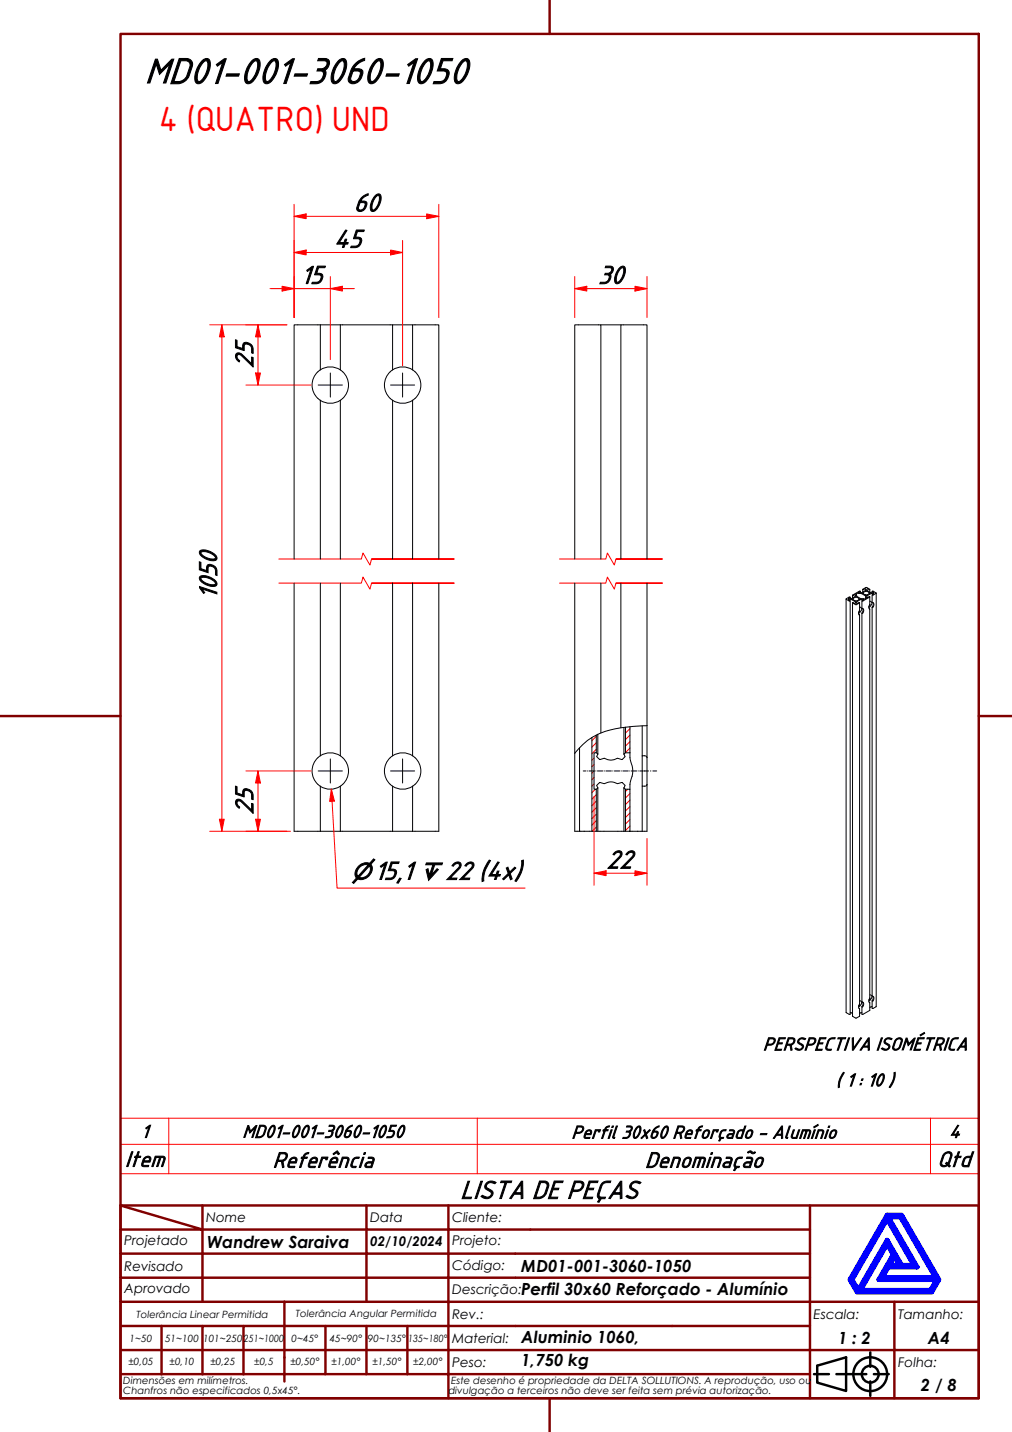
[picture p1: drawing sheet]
<svg xmlns="http://www.w3.org/2000/svg" width="210mm" height="297mm" viewBox="0 0 210 297" stroke-linecap="round" stroke-linejoin="round" font-family="sans-serif">
<!-- layer: Hatch (ABNT) -->
<g fill="none" stroke="#f00" stroke-width=".21">
<path d="M123.2 159.9l-.4 .5M123.2 158.6l-.4 .4M123.2 157.2l-.4 .5M123.7 155.4l-.9 .9M123.7 154.1l-.9 .9M123.7 152.7l-.9 1M130.7 155.2l-1 .9M130.7 151.1l-1 1M130.7 153.8l-1 1M130.7 152.5l-1 .9M123.2 162.6l-.4 .5M123.2 161.3l-.4 .4"/>
<path d="M123.5 163.7l-.7 .7M123.7 171.6l-.9 .8M123.7 170.2l-.9 1M123.7 168.9l-.9 .9M123.7 167.5l-.9 1M123.7 166.2l-.9 .9M123.7 164.9l-.9 .9M130.2 163.7l-.5 .5M130.7 164.6l-1 .9M130.7 171.4l-1 .9M130.7 170l-1 .9M130.7 168.6l-1 1"/>
<path d="M130.7 167.3l-1 .9M130.7 166l-1 .9"/>
</g>
<!-- layer: Linha Corte (ABNT) -->
<path d="M57.8 116h17.2l.3-1.3 1.4 2.5 .4-1.2h17.1h-17.1M116 116h9.6l.4-1.3 1.4 2.5 .4-1.2h9.6h-9.6M57.8 121h17.2l.3-1.3 1.4 2.5 .4-1.2h17.1h-17.1M116 121h9.6l.4-1.3 1.4 2.5 .4-1.2h9.6h-9.6" fill="none" stroke="#f00" stroke-width=".21"/>
<!-- layer: Visible (ABNT) -->
<g fill="none" stroke="#000" stroke-width=".21">
<path d="M65.9 77.1a3.8 3.8 0 0 0 0 5.5M66.4 76.7a3.8 3.8 0 0 1 4.2 0M66.4 67.4v9.3l-.5 .4M70.6 67.4v9.3a3.8 3.8 0 0 1 0 6.3M81.4 67.4h-20.4v48.6M81.4 76.7a3.8 3.8 0 0 1 4.2 0M85.6 67.4h5.4v48.6M124.6 67.4h4.2M65.9 82.6l.5 .4M66.4 83a3.8 3.8 0 0 0 4.2 0M66.4 83v33M70.6 83v33"/>
<path d="M81.4 83a3.8 3.8 0 0 0 4.2 0M81.4 116v-33a3.8 3.8 0 0 1 0-6.3v-9.3h4.2v9.3a3.8 3.8 0 0 1 0 6.3v33M119.2 116v-48.6h5.4v48.6M128.8 116v-48.6h5.4v48.6M61 121v51.4h30v-51.4M66.4 121v35.8M70.6 121v35.8M81.4 121v35.8a3.8 3.8 0 0 0 0 6.3v9.3M85.6 121v35.8a3.8 3.8 0 0 1 0 6.3v9.3M119.2 121v51.4h3.6M124.6 121v31M128.8 121v30"/>
<path d="M134.2 121v51.4h-3.5M175.5 124.3v85.7l.6 .4h.2v-85.8M176.3 123.9v.3M176.8 124.2a.84 .84 0 0 1 1.5 .1 .85 .85 0 0 1-1.5-.1zM176.8 125l.1 85.8 .6 .4 .8-.4v-1.6M176.8 123.5v.5M178.3 126.6h.1M178.3 125l-.1 1.7a.58 .58 0 0 0 .1 .9l-.1-.1M178.3 125.9l.2 .1a.77 .77 0 0 1-.4 1.3M178.3 126.6l-.2 .4M178.3 127.6l-.1 80.7a.64 .64 0 0 0 0 .9M178.5 122.7v.3"/>
<path d="M178.8 124.6v1.6a.53 .53 0 0 1 .4 .5 .53 .53 0 0 1-.4 .5M178.8 127.2v80.6a.54 .54 0 0 1 .4 .5 .54 .54 0 0 1-.4 .5M178.9 126.2l.1 .4-.2 .6M178.9 122.3v.5M179.1 123.1v.1M179.1 123.2l.1 .1a.64 .64 0 0 0 1.1-.1M179.6 123.9l.1 .2-.3 .2-.8-.1-.9-.5-.2-.4 .4-.3 .9 .2 .7 .4 .1 .6M180.3 122.9a.83 .83 0 0 0-1.4 .2h.2M180.3 122.9l.1 .1-.1 .1M180.3 122.9h.1M180.3 123.1v.1M180.4 122.3l-.5-.2-.1 .3 .9 .6 .5-.1-.3-.2 .2-.1 .6 .5-.6 .4-.2-.1 .3-.2h-.6l-.8 .4 .1 .3 .4-.2 .1 .2-1.5 .8-.1-.1 .3-.2-.4-.1-.9 .5v.4l.4-.2 .1 .1-.7 .3-.8-.3 .1-.1 .4 .2 .1-.3-.8-.6-.6 .1 .3 .2-.1 .1-.7-.4 .6-.4h.2"/>
<path d="M180.4 122.3l-.8-.4-.6 .3 .5-.1v.4l-.9 .5-.5-.1 .4-.2-.3-.1-1.4 .9 .1 .1 .4-.3 .1 .1v.3l-.9 .5-.5-.1 .3-.2M180.4 125.4h.1M180.4 123.8v1.6a.64 .64 0 0 0 0 1l-.1-.1M180.4 124.7h.2a.78 .78 0 0 1-.4 1.3M180.4 125.4l-.2 .4M180.4 126.4v80.7a.64 .64 0 0 0 0 .9M180.4 122.3v.5M180.9 123.4v1.5a.53 .53 0 0 1 .4 .5 .53 .53 0 0 1-.4 .5M180.9 125.9v80.7a.54 .54 0 0 1 .4 .5 .54 .54 0 0 1-.4 .5l.2-.5-.1-.4M180.9 122.7v.3M181 125l.1 .5-.2 .4M181.7 123v85.8l-.6 .4-.2-.1v-1.5"/>
<path d="M65.9 157.2a3.8 3.8 0 0 0 0 5.5M66.4 156.8a3.8 3.8 0 0 1 4.2 0M66.4 156.8l-.5 .4M70.6 156.8a3.8 3.8 0 0 1 0 6.3M81.4 156.8a3.8 3.8 0 0 1 4.2 0M120.2 155.1v17.3M123.7 152.5v3.7h-.5v7.5h.5v8.7h-.9v-19.4M123.7 156.2l.3 .2M124 152.3v4.1l-.2 .6 .6 .6 .9-.3a2.91 2.91 0 0 0 2.8 0l1 .2 .5-.5-.2-.6M129.4 150.9v5.5M129.7 150.8v5.4h1M129.7 156.2l-.3 .2"/>
<path d="M130.7 150.7v6.4a7.6 7.6 0 0 1 .4 3.9l-.4 1.3v1.4M133.2 156.8h.7l.3 .4M133.2 156.8v6.3h.5a.38 .38 0 0 0 .5-.4M133.2 150.6v6.2M134.2 150.5h-.7a27.9 27.9 0 0 0-8.9 1.5 12.3 12.3 0 0 0-5.4 4.3M65.9 162.7l.5 .4M66.4 163.1a3.8 3.8 0 0 0 4.2 0M66.4 163.1v9.3M70.6 163.1v9.3M81.4 163.1a3.8 3.8 0 0 0 4.2 0M123.7 172.4h5.7M124 163.5l-.3 .2"/>
<path d="M129.4 163.4v9M129.4 163.5l.3 .2M129.4 163.5l.2-.6-.6-.6a1.86 1.86 0 0 1-1.9-.1h-.7a2.12 2.12 0 0 1-2.1 .2l-.5 .6 .2 .4v9M129.4 172.4h.3M129.7 163.7h1v8.7h-1zM133.2 163.1v9.3M176.3 210.1l.5 .1M178.2 209.2h.1M178.3 208.3h.1M178.3 207.6h.2a.77 .77 0 0 1-.4 1.3M178.3 208.3l-.2 .4M178.8 210.1l-.5 .1"/>
<path d="M178.9 207.9l.1 .5-.2 .4M180.3 207.9l.1 .1M180.4 208h.1M180.4 207.1h.1M180.4 208v1.6l-1.4 .8h-.2v-1.6M180.4 206.4h.2a.78 .78 0 0 1-.4 1.3M180.4 207.1l-.2 .4M180.9 208.8l-.5 .2"/>
</g>
<path d="M25 237.4h178v-5.4h-178v11.5M35 232v11.5M99 232v11.5M193 232v11.5M203 237.4v6.1h-178M25 243.5v6.5h178v-6.5" fill="none" stroke="#f00" stroke-width=".21"/>
<!-- layer: Borda A3/A4 (ABNT) -->
<g fill="none" stroke="#800000" stroke-width=".51">
<path d="M25 7h178v283h-178zM114 0v7M0 148.5h25M203 148.5h7M25 250l17 5h-17M25 250h178v40h-178zM42 255h34v5h17M42 255v15M42 250v5M76 250v5h17v5M93 250v5h75M168 250v20h-143"/>
<path d="M25 260h51v10M25 275h17M33.5 275v10M50.5 275h-8.5v10M59 270v16.6M67.5 275v10h-42.5M76 275v10h8.5M84.5 275v10M93 275h-42.5v10M93 260v5h-68M93 275v10h75M93 260h75"/>
<path d="M93 275h75M168 265h-75v10M185.5 270v10h17.5M203 270h-35v10h17.5v10M25 280h143v10M67.5 285h8.5M84.5 285h8.5v5M114 290v7"/>
</g>
<path d="M184 258l1.3 2.2-3 5.2h12l-1.3 2.2h-14.5zM184 252.8l5.5 9.7h-2.5l-3-5.3-6 10.4-1.3-2.2zM184 252h3l7.8 13.4-1.5 2.6h-15.5l-1.5-2.6zM184.2 252.4h2.6l7.3 12.6h-11.1l1.2-2.2h6zM185.5 260.6l1.1 1.9h-2.1z" fill="none" stroke="#00f" stroke-width=".99"/>
<!-- layer: 0 -->
<path d="M177.8 268h15.5" fill="none" stroke="#000" stroke-width=".21"/>
<g fill="none" stroke="#000" stroke-width=".51">
<path d="M168.8 285h3.1M169.5 283.3l6-1.8v7l-6-1.7zM173.5 285h6.2M180.5 280.5v3M180.5 286.5v3M181.3 285h3"/>
<circle cx="180.5" cy="285" r="3.5"/>
<circle cx="180.5" cy="285" r="1.75"/>
</g>
<!-- layer: Marca de centro (ISO) -->
<path d="M66 79.9h5M68.5 77.4v5M81 79.9h5M83.5 77.4v5M66 159.9h5M68.5 157.4v5M81 159.9h5M83.5 157.4v5" fill="none" stroke="#000" stroke-width=".21"/>
<path d="M46 169.9v2.5" fill="none" stroke="#f00" stroke-width=".21"/>
<path d="M45.5 169.9h1l-.5 2.5z" fill="#f00"/>
<path d="M46 67.4v2.5M45.5 169.9h1l-.5 2.5z" fill="none" stroke="#f00" stroke-width=".21"/>
<path d="M46 67.4l.5 2.5h-1z" fill="#f00"/>
<path d="M61 44.9h2.5M43.5 67.4h16M46 67.4l.5 2.5h-1zM46 69.9v100M43.5 172.4h16" fill="none" stroke="#f00" stroke-width=".21"/>
<path d="M61 44.9l2.5-.5v1z" fill="#f00"/>
<path d="M61 44.9l2.5-.5v1zM88.5 44.9h2.5" fill="none" stroke="#f00" stroke-width=".21"/>
<path d="M88.5 44.4l2.5 .5-2.5 .5z" fill="#f00"/>
<path d="M61 42.4v23.5M63.5 44.9h25M88.5 44.4l2.5 .5-2.5 .5zM91 42.4v23.5M131.7 181.1h2.5" fill="none" stroke="#f00" stroke-width=".21"/>
<!-- layer: Linha de centro (ISO) -->
<g fill="none" stroke="#000" stroke-width=".21">
<path d="M121 159.9h.5M121.8 159.9h.1M122.2 159.9h1.1M123.6 159.9h.1M123.9 159.9h1.2M125.3 159.9h.1M125.7 159.9h1.1M127.1 159.9h.1M127.4 159.9h1.2M128.8 159.9h.1M129.2 159.9h1.1M130.6 159.9h.1"/>
<path d="M130.9 159.9h1.2M132.4 159.9h.1M132.7 159.9h.7M133.6 159.9h.9M134.9 159.9h.1M135.4 159.9h.8"/>
</g>
<path d="M131.7 180.6l2.5 .5-2.5 .5z" fill="#f00"/>
<path d="M123.2 181.1h2.5M131.7 180.6l2.5 .5-2.5 .5z" fill="none" stroke="#f00" stroke-width=".21"/>
<path d="M123.2 181.1l2.5-.5v1z" fill="#f00"/>
<path d="M123.2 165.2v18.4M134.2 173.9v9.7M123.2 181.1l2.5-.5v1zM125.7 181.1h6" fill="none" stroke="#f00" stroke-width=".21"/>
<path d="M68.7 163.7l.2 2.5" fill="none" stroke="#f00" stroke-width=".21"/>
<path d="M68.7 163.7l.7 2.5h-1z" fill="#f00"/>
<path d="M68.7 163.7l.7 2.5h-1zM68.9 166.2l1 18h39" fill="none" stroke="#f00" stroke-width=".21"/>
<path d="M119.2 59.9h2.5" fill="none" stroke="#f00" stroke-width=".21"/>
<path d="M119.2 59.9l2.5-.5v1z" fill="#f00"/>
<path d="M119.2 59.9l2.5-.5v1zM131.7 59.9h2.5" fill="none" stroke="#f00" stroke-width=".21"/>
<path d="M131.7 59.4l2.5 .5-2.5 .5z" fill="#f00"/>
<path d="M119.2 57.4v8.5M121.7 59.9h10M131.7 59.4l2.5 .5-2.5 .5zM134.2 57.4v8.5M53.5 169.9v2.5" fill="none" stroke="#f00" stroke-width=".21"/>
<path d="M53 169.9h1l-.5 2.5z" fill="#f00"/>
<path d="M53.5 159.9v2.5M53 169.9h1l-.5 2.5z" fill="none" stroke="#f00" stroke-width=".21"/>
<path d="M53.5 159.9l.5 2.5h-1z" fill="#f00"/>
<path d="M53.5 67.4v2.5M51 159.9h13.5M53.5 159.9l.5 2.5h-1zM51 172.4h9.3M53.5 162.4v7.5" fill="none" stroke="#f00" stroke-width=".21"/>
<path d="M53.5 67.4l.5 2.5h-1z" fill="#f00"/>
<path d="M53.5 67.4l.5 2.5h-1zM53.5 77.4v2.5" fill="none" stroke="#f00" stroke-width=".21"/>
<path d="M53 77.4h1l-.5 2.5z" fill="#f00"/>
<path d="M58.5 59.9h2.5M51 67.4h8.5M51 79.9h13.5M53 77.4h1l-.5 2.5zM53.5 69.9v7.5" fill="none" stroke="#f00" stroke-width=".21"/>
<path d="M58.5 59.4l2.5 .5-2.5 .5z" fill="#f00"/>
<path d="M58.5 59.4l2.5 .5-2.5 .5zM68.5 59.9h2.5" fill="none" stroke="#f00" stroke-width=".21"/>
<path d="M68.5 59.9l2.5-.5v1z" fill="#f00"/>
<path d="M56 59.9h2.5M61 59.9h7.5M61 57.4v8.5M61 52.4h2.5M68.5 59.9l2.5-.5v1zM68.5 57.4v17.2M71 59.9h2.5" fill="none" stroke="#f00" stroke-width=".21"/>
<path d="M61 52.4l2.5-.5v1z" fill="#f00"/>
<path d="M61 52.4l2.5-.5v1zM81 52.4h2.5" fill="none" stroke="#f00" stroke-width=".21"/>
<path d="M81 51.9l2.5 .5-2.5 .5z" fill="#f00"/>
<path d="M61 49.9v16M63.5 52.4h17.5M81 51.9l2.5 .5-2.5 .5zM83.5 49.9v26" fill="none" stroke="#f00" stroke-width=".21"/>
<text font-size="8.1" x="30" y="17.3">MD01-001-3060-1050</text>
<text font-size="7" fill="#f00" x="32.9" y="27.2">4 (QUATRO) UND</text>
<g font-size="5.7">
<text x="73.3" y="43.8">60</text>
<text x="69.3" y="51.3">45</text>
<text x="62.3" y="58.8">15</text>
<text x="124" y="58.8">30</text>
<text x="52.4" y="76.4" transform="rotate(-90 52.4 76.4)">25</text>
<text x="44.9" y="124.4" transform="rotate(-90 44.9 124.4)">1050</text>
<text x="52.4" y="169" transform="rotate(-90 52.4 169)">25</text>
<text x="77.6" y="182.4">15,1</text>
<text x="92.4" y="182.4">22 (4x)</text>
<text x="125.8" y="180.1">22</text>
<text x="95.5" y="248.6">LISTA DE PEÇAS</text>
</g>
<g font-size="4.9">
<text x="25.9" y="241.9">Item</text>
<text x="56.6" y="242.1">Referência</text>
<text x="133.8" y="242.1">Denominação</text>
<text x="194.4" y="242">Qtd</text>
</g>
<g font-size="4.8">
<text x="72.9" y="182.4">⌀</text>
<text x="87" y="182.4">↧</text>
</g>
<g font-size="4">
<text x="158.3" y="217.8">PERSPECTIVA ISOMÉTRICA</text>
<text x="173.4" y="225.3">( 1 : 10 )</text>
<text x="29.3" y="235.9">1</text>
<text x="50.3" y="236">MD01-001-3060-1050</text>
<text x="118.5" y="236.1">Perfil 30x60 Reforçado - Alumínio</text>
<text x="196.9" y="236">4</text>
</g>
<g font-size="3.5">
<text x="43" y="258.8">Wandrew Saraiva</text>
<text x="108.1" y="263.8">MD01-001-3060-1050</text>
<text x="108.1" y="268.6">Perfil 30x60 Reforçado - Alumínio</text>
<text x="108.1" y="278.7">Aluminio 1060,</text>
<text x="173.8" y="278.8">1 : 2</text>
<text x="192.5" y="278.8">A4</text>
<text x="108.1" y="283.4">1,750 kg</text>
<text x="191" y="288.6">2 / 8</text>
</g>
<g font-size="2.8">
<text x="42.8" y="253.5">Nome</text>
<text x="76.8" y="253.5">Data</text>
<text x="93.8" y="253.6">Cliente:</text>
<text x="25.8" y="263.6">Revisado</text>
<text x="25.8" y="258.3">Projetado</text>
<text x="76.8" y="258.4">02/10/2024</text>
<text x="93.8" y="263.3">Código:</text>
<text x="93.8" y="258.3">Projeto:</text>
<text x="25.8" y="268.3">Aprovado</text>
<text x="93.8" y="268.3">Descrição:</text>
<text x="93.8" y="273.5">Rev.:</text>
<text x="168.8" y="273.5">Escala:</text>
<text x="186.3" y="273.5">Tamanho:</text>
<text x="93.8" y="278.6">Material:</text>
<text x="93.8" y="283.5">Peso:</text>
<text x="186.3" y="283.6">Folha:</text>
</g>
<g font-size="2.1">
<text x="28.3" y="273.3">Tolerância Linear Permitida</text>
<text x="61.4" y="273.1">Tolerância Angular Permitida</text>
<text x="26.9" y="278.3">1~50</text>
<text x="34.2" y="278.3">51~100</text>
<text x="42.1" y="278.3">101~250</text>
<text x="50.5" y="278.3">251~1000</text>
<text x="60.5" y="278.3">0~45°</text>
<text x="68.4" y="278.3">45~90°</text>
<text x="76.3" y="278.3">90~135°</text>
<text x="84.7" y="278.3">135~180°</text>
<text x="25.6" y="287.1">Dimensões em milímetros.</text>
<text x="26.6" y="283.2">±0,05</text>
<text x="35.2" y="283.2">±0,10</text>
<text x="43.6" y="283.2">±0,25</text>
<text x="52.7" y="283.2">±0,5</text>
<text x="60.2" y="283.2">±0,50°</text>
<text x="68.7" y="283.2">±1,00°</text>
<text x="77.2" y="283.2">±1,50°</text>
<text x="85.7" y="283.2">±2,00°</text>
<text x="93.6" y="287.1">Este desenho é propriedade da DELTA SOLLUTIONS. A reprodução, uso ou</text>
<text x="25.6" y="289.2">Chanfros não especificados 0,5x45°.</text>
<text x="93" y="289.2">divulgação a terceiros não deve ser feita sem prévia autorização.</text>
</g>
</svg>
